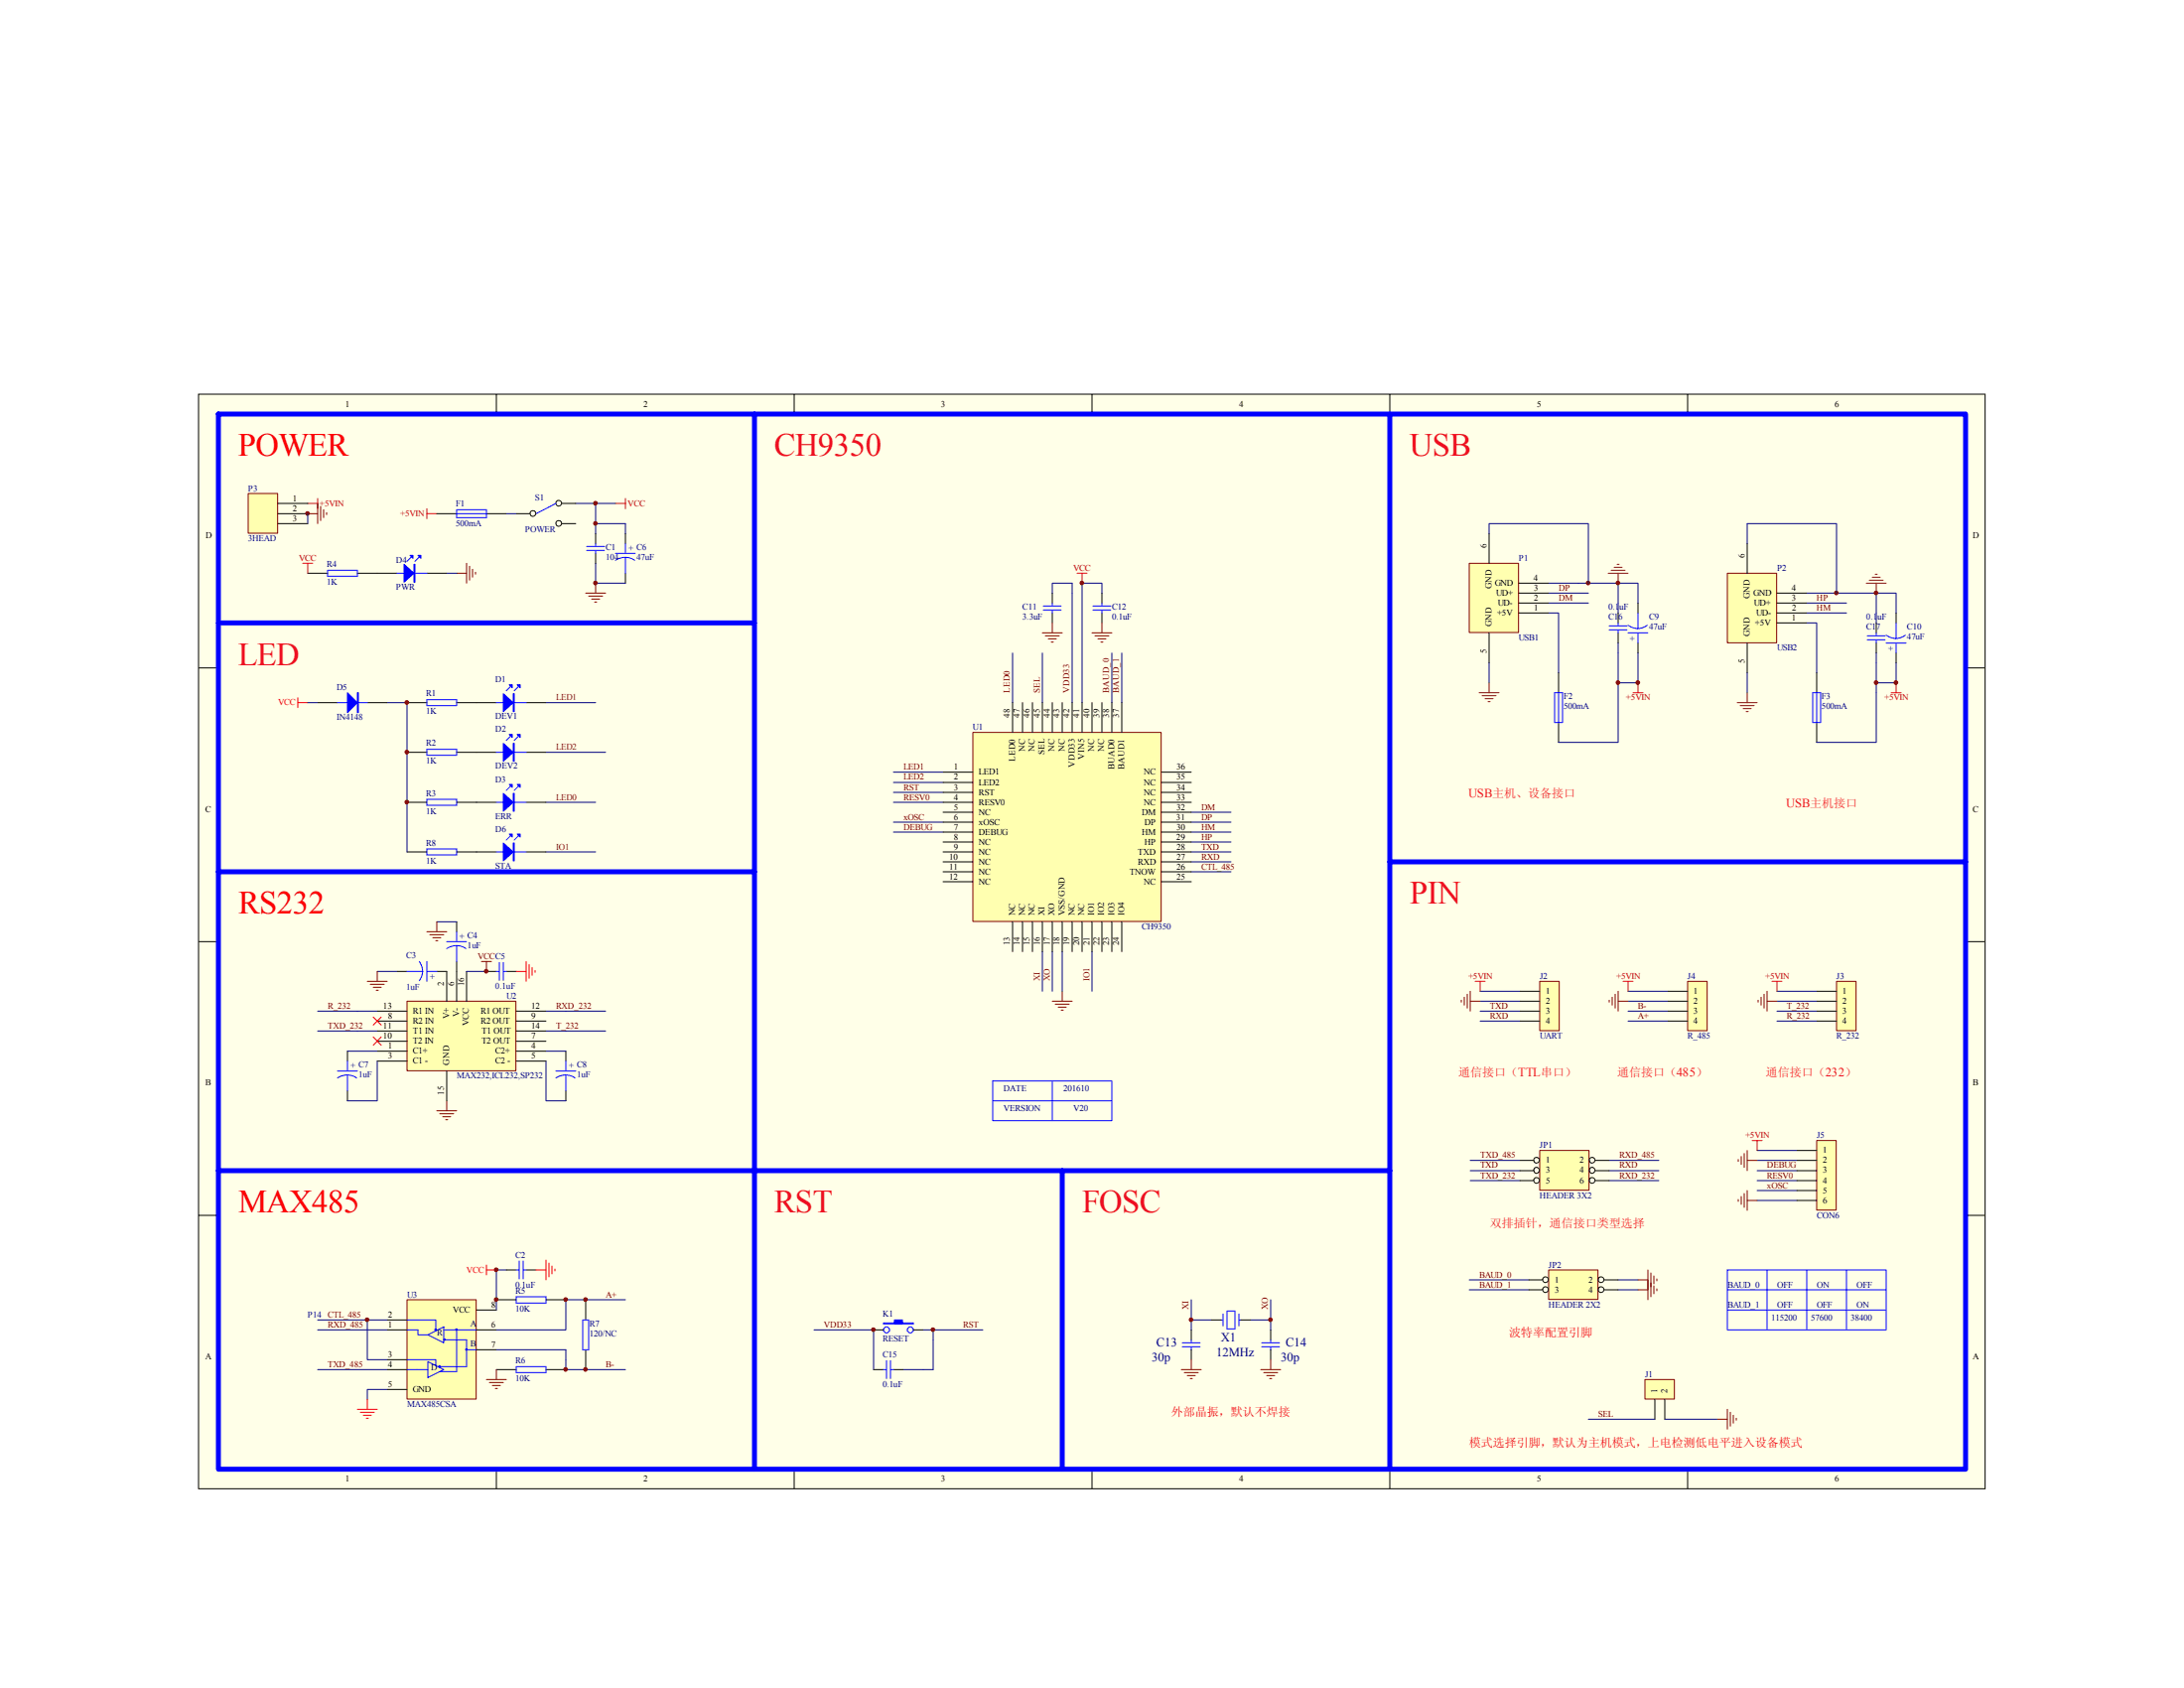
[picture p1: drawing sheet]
<svg xmlns="http://www.w3.org/2000/svg" width="279mm" height="216mm" viewBox="0 0 279 216" stroke-linecap="round" stroke-linejoin="round" font-family="sans-serif">
<path d="M25.4 50.4h228.6v140h-228.6z" fill="#ffffe8"/>
<g fill="none" stroke="#000" stroke-width=".13">
<path d="M25.4 50.4h228.6v140h-228.6zM27.9 53h223.5v134.9h-223.5zM63.5 50.4v2.6M101.6 50.4v2.6M139.7 50.4v2.6M177.8 50.4v2.6M215.9 50.4v2.6M25.4 85.4h2.5M251.5 85.4h2.5M25.4 120.4h2.5M251.5 120.4h2.5M25.4 155.4h2.5"/>
<path d="M251.5 155.4h2.5M152.4 170.1v1.3M152.4 172.6v1.3M154.9 168.8h1.3M158.7 168.8h1.3M162.6 170.1v1.3M162.6 172.6v1.3M63.5 187.9v2.6M101.6 187.9v2.6M139.7 187.9v2.6M177.8 187.9v2.6M215.9 187.9v2.6"/>
</g>
<g fill="none" stroke="#800000" stroke-width=".13">
<path d="M134.6 128.1h2.6M135 128.4h1.8M135.4 128.8h1M135.8 129.2h.2M135.9 126.8v1.3M151.1 175.2h2.6M151.5 175.6h1.8M151.9 175.9h1M152.3 176.3h.2M152.4 173.9v1.3M161.3 175.2h2.5M161.7 175.6h1.7"/>
<path d="M162.1 175.9h1M162.4 176.3h.3M162.6 173.9v1.3"/>
</g>
<g fill="none" stroke="#00f" stroke-width=".13">
<path d="M151.3 172.3h2.2M151.3 171.7h2.2M152.4 171.4v.3M152.4 172.3v.3M156.2 168.8h.3M156.5 168.1v1.5M157 167.7h1v2.3h-1zM158.5 168.1v1.5M158.5 168.8h.2M161.4 172.3h2.3M161.4 171.7h2.3M162.6 171.4v.3"/>
<path d="M162.6 172.3v.3"/>
</g>
<path d="M188 72.1h6.3v8.8h-6.3z" fill="#ffffb0"/>
<path d="M188 72.1h6.3v8.8h-6.3z" fill="none" stroke="#800000" stroke-width=".13"/>
<path d="M190.5 68.2v3.9M194.3 78.4h3.8M194.3 74.6h3.8M194.3 75.9h3.8M194.3 77.1h3.8M207 78.4v1.3M209.5 77.1v1.3M190.5 80.9v3.9M199.4 86.1v2.5M199.4 92.4v2.6M207 80.9v1.4M209.5 82.3v1.2" fill="none" stroke="#000" stroke-width=".13"/>
<path d="M198.1 74.6h8.9v3.8M198.1 75.9h5.1M198.1 77.1h5.1M207 74.6h2.5v2.5M190.5 84.8v2.5M207 87.3v7.7h-7.6M207 82.3v5M209.5 83.5v3.8h-2.5" fill="none" stroke="#000080" stroke-width=".13"/>
<path d="M205.7 73.3h2.6M206.1 72.9h1.8M206.5 72.6h1M206.9 72.2h.2M207 73.3v1.3M189.2 88.6h2.6M189.6 89h1.8M190 89.4h1M190.4 89.7h.2M190.5 87.3v1.3" fill="none" stroke="#781915" stroke-width=".13"/>
<path d="M207 79.7v.4M208.3 80a1.99 1.99 0 0 0 2.4 0M209.5 78.4v2M198.9 88.6h1v3.8h-1zM199.4 88.6v3.8M205.9 80.6h2.3M205.9 80.1h2.3M207 80.6v.3M208.3 80.9h2.5M209.5 80.9v1.4" fill="none" stroke="#00f" stroke-width=".13"/>
<path d="M221 73.4h6.3v8.8h-6.3z" fill="#ffffb0"/>
<g fill="none" stroke="#800000" stroke-width=".13">
<path d="M39.4 65.7h1.2M40.6 64.4v2.6M41 64.8v1.8M41.4 65.2v1M41.8 65.6v.2M74.9 75.9h2.6M75.3 76.2h1.8M75.7 76.6h1M76.1 77h.2M76.2 74.6v1.3M134.6 79.7v1.2M141 79.7v1.2"/>
<path d="M221 73.3h6.3v8.9h-6.3zM133.3 80.9h2.6M133.7 81.3h1.8M134.1 81.7h1M134.5 82.1h.2M139.7 80.9h2.5M140.1 81.3h1.8M140.5 81.7h1M140.8 82.1h.3"/>
</g>
<g fill="none" stroke="#000" stroke-width=".13">
<path d="M66 65.7h1.8M71.9 64.4h1.8M71.9 67h1.8M76.2 68.2v1.3M76.2 70.8v1.3M80 68.2v1.3M80 73.3v1.3M134.6 75.9v1.2M134.6 78.4v1.3M141 75.9v1.2M141 78.4v1.3M223.5 69.5v3.8"/>
<path d="M227.3 79.7h3.8M227.3 75.9h3.8M227.3 77.1h3.8M227.3 78.4h3.8M240 79.7v1.2M242.6 78.4v1.3M52.1 96.2h2.5M52.1 89.9h2.5M58.4 96.2h5.1M58.4 89.9h5.1M67.3 96.2h2.5M67.3 89.9h2.5"/>
<path d="M223.5 82.3v3.8M232.4 86.1v2.5M232.4 92.4v2.6M240 82.3v1.2M242.6 83.5v1.3M52.1 102.6h2.5M58.4 102.6h5.1M67.3 102.6h2.5M111.8 170.1h1.2M111.8 175.2h1.2M114.3 175.2h1.3M116.8 170.1h1.3"/>
<circle cx="68.2" cy="65.7" r=".37"/>
<circle cx="71.5" cy="64.4" r=".37"/>
<circle cx="71.5" cy="66.9" r=".37"/>
</g>
<g fill="none" stroke="#000080" stroke-width=".13">
<path d="M64.8 65.7h1.2M76.2 72.1v2.5h3.8M76.2 67h3.8v1.2M78.7 64.4h-2.5v3.8M137.2 74.6v15.3M138.4 74.6v15.3M198.1 78.4h1.3v7.7M223.5 69.5v-2.5h11.4v8.9M231.1 79.7h1.3v6.4M231.1 75.9h3.8M231.1 77.1h5.1M231.1 78.4h5.1"/>
<path d="M234.9 75.9h5.1v3.8M240 75.9h2.6v2.5M69.8 89.9h6.4M69.8 96.2h7.7M142.2 83.5v6.4M143.5 83.5v6.4M223.5 86.1v2.5M240 83.5v11.5h-7.6M242.6 84.8v2.5h-2.6M69.8 102.6h6.4M114.3 102.6h6.3M114.3 101.3h6.3"/>
<path d="M114.3 105.2h6.3M152.4 109h5.1M152.4 107.7h5.1M152.4 106.4h5.1M152.4 105.2h5.1M152.4 103.9h5.1M152.4 110.2h5.1M134.6 121.7v5.1M135.9 121.7v5.1M111.8 170.1v5.1M118.1 170.1h7.6M119.4 170.1v5.1h-3.8"/>
<path d="M152.4 166.2v2.6M154.9 168.8h-2.5v1.3M160 168.8h2.6v1.3M162.6 166.2v2.6"/>
</g>
<path d="M238.8 74.6h2.5M239.1 74.2h1.8M239.5 73.8h1M239.9 73.4h.3M240 74.6v1.3M222.2 89.9h2.6M222.6 90.3h1.8M223 90.6h1M223.4 91h.2M223.5 88.6v1.3" fill="none" stroke="#781915" stroke-width=".13"/>
<g fill="none" stroke="#00f" stroke-width=".13">
<path d="M71.1 64.4l-2.5 1.3M75.1 70.4h2.2M75.1 69.9h2.2M76.2 69.5v.4M76.2 70.4v.4M78.7 71.7a2.17 2.17 0 0 1 2.5 0M78.7 70.8h2.6M80 69.5v1.3M80 71.3v2M133.5 77.5h2.3M133.5 78h2.3M134.6 77.1v.4"/>
<path d="M134.6 78v.4M139.8 77.5h2.3M139.8 78h2.3M141 77.1v.4M141 78v.4M242.6 79.7v2M54.6 89.5h3.8v.8h-3.8zM54.6 95.8h3.8v.8h-3.8zM63.5 96.2h3.8M63.5 89.9h3.8M65.3 94.2l-.5 .5M65.3 87.8l-.5 .5"/>
<path d="M66.3 94.2l-.5 .5M66.3 87.8l-.5 .5M231.9 88.6h1v3.8h-1zM232.4 88.6v3.8M238.9 81.8h2.3M238.9 81.3h2.3M240 80.9v.4M240 81.8v.5M241.3 81.2a1.99 1.99 0 0 0 2.5 0M241.3 82.3h2.5M242.6 82.3v1.2M54.6 102.2h3.8v.8h-3.8z"/>
<path d="M63.5 102.6h3.8M65.3 100.6l-.5 .5M66.3 100.6l-.5 .5M113 169.2h3.8v.1h-3.8zM113 175.2h.4M113.3 169.7h.2l.3 .3v.2l-.3 .3h-.2l-.3-.3v-.2zM113.4 174v2.3M113.9 175.2h.4M113.9 174v2.3M114.4 169.3v-.5h1v.5M114.4 169.1h1M114.4 169h1"/>
<path d="M114.6 168.8v.5M114.7 168.8v.5M114.8 168.8v.5M114.9 168.8v.5M115.1 168.8v.5M115.2 168.8v.5M115.3 168.8v.5M116.1 170l.2-.3h.3l.2 .3v.2l-.2 .3h-.3l-.2-.3z"/>
</g>
<g fill="#800000" stroke="#800000" stroke-width=".13">
<path d="M234.8 75.7h.3l.1 .1-.1 .2-.2 .1-.1-.1z" fill-rule="evenodd"/>
<path d="M203 74.4h.3l.1 .1-.1 .2-.1 .1-.2-.1z" fill-rule="evenodd"/>
</g>
<g fill="#00f" stroke="#00f" stroke-width=".13">
<path d="M64.4 95.1l1.3 1.1-1.3 1.2z" fill-rule="evenodd"/>
<path d="M65.7 95.1h.1v2.3h-.1z" fill-rule="evenodd"/>
<path d="M66.2 93.9h.3v.4z" fill-rule="evenodd"/>
<path d="M65.2 93.9h.3v.4z" fill-rule="evenodd"/>
<path d="M64.4 88.7l1.3 1.2-1.3 1.1z" fill-rule="evenodd"/>
<path d="M65.7 88.7h.1v2.3h-.1z" fill-rule="evenodd"/>
<path d="M66.2 87.6h.3v.4z" fill-rule="evenodd"/>
<path d="M65.2 87.6h.3v.4z" fill-rule="evenodd"/>
<path d="M64.4 101.5l1.3 1.1-1.3 1.2z" fill-rule="evenodd"/>
<path d="M65.7 101.5h.1v2.3h-.1z" fill-rule="evenodd"/>
<path d="M66.2 100.3h.3v.4z" fill-rule="evenodd"/>
<path d="M65.2 100.3h.3v.4z" fill-rule="evenodd"/>
</g>
<path d="M27.9 53h223.6v134.9h-223.6zM96.5 53v134.9M177.8 53v134.9M27.9 79.7h68.6M27.9 111.5h68.6M177.8 110.2h73.7M27.9 149.7h149.9" fill="none" stroke="#00f" stroke-width=".63"/>
<path d="M39.4 64.4h1.2M40.6 63.8v1.3M54.6 65.1v1.2M54.6 65.7h1.3" fill="none" stroke="#bf0000" stroke-width=".13"/>
<path d="M52.1 128.1h13.9v8.8h-13.9z" fill="#ffffb0"/>
<g fill="none" stroke="#800000" stroke-width=".13">
<path d="M54.6 119.2h2.5M55 119.5h1.8M55.4 119.9h1M55.9 117.9v1.3M47 125.5h2.5M47.4 125.9h1.7M47.8 126.3h1M48.1 126.7h.3M48.3 124.2v1.3M52.1 128.1h13.9v8.8h-13.9zM55.8 120.3h.2M61.6 123h1.3"/>
<path d="M62.2 123v1.2M224.9 127.9v.3M225.3 127.6v1M225.7 127.2v1.7M226.1 126.8v2.5M226.1 128.1h1.2M55.9 142.1h2.5M56.3 142.5h1.7M56.6 142.8h1.1M57 143.2h.3M57.1 140.8v1.3"/>
</g>
<g fill="none" stroke="#000" stroke-width=".13">
<path d="M58.4 117.9v1.3M44.4 134.5v1.2M44.4 139.5v1.3M48.3 129.3h3.8M48.3 130.6h3.8M48.3 131.9h3.8M48.3 133.2h3.8M48.3 134.5h3.8M48.3 135.7h3.8M50.8 124.2h1.3M55.9 124.2h1.2v3.9M57.1 137v3.8"/>
<path d="M58.4 123v5.1M59.7 124.2v3.9M62.2 124.2h1.3M64.8 124.2h1.2M66 129.3h3.8M66 130.6h3.8M66 131.9h3.8M66 133.2h3.8M66 134.5h3.8M66 135.7h3.8M72.4 134.5v1.2M72.4 139.5v1.3"/>
</g>
<g fill="none" stroke="#000080" stroke-width=".13">
<path d="M55.9 117.9h2.5M40.6 131.9h7.7M40.6 129.3h7.7M44.4 134.5h3.9M48.3 135.7v5.1h-3.9M48.3 124.2h2.5M59.7 124.2h2.5M69.8 135.7v5.1h2.6M69.8 131.9h7.7M69.8 129.3h7.7M69.8 134.5h2.6M227.3 129.3h5.1"/>
<path d="M227.3 128.1h5.1M227.3 130.6h5.1"/>
</g>
<g fill="none" stroke="#00f" stroke-width=".13">
<path d="M58.4 119.2v1.2M43.2 137.9a2.17 2.17 0 0 1 2.4 0M43.2 137h2.5M44.4 135.7v1.3M44.4 137.5v2M52.1 124.2h2M53.6 123a1.99 1.99 0 0 1 0 2.4M54.6 124.2h1.3M54.6 123v2.5M57.1 121.3a2.17 2.17 0 0 1 2.5 0M57.1 120.4h2.6M58.4 120.9v2.1"/>
<path d="M63.5 124.2h.4M63.9 123.1v2.3M64.4 124.2h.4M64.4 123.1v2.3M71.1 137.9a2.17 2.17 0 0 1 2.5 0M71.1 137h2.6M72.4 135.7v1.3M72.4 137.5v2"/>
</g>
<path d="M66 124.2h1.3M67.3 123v2.5M67.7 123.4v1.7M68.1 123.7v1.1M68.5 124.1v.3" fill="none" stroke="#f00" stroke-width=".13"/>
<path d="M235 125.6h2.4v6.2h-2.4z" fill="#ffffb0"/>
<path d="M234.9 125.5h2.5v6.3h-2.5z" fill="none" stroke="#800000" stroke-width=".13"/>
<path d="M232.4 126.8h2.5M232.4 128.1h2.5M232.4 129.3h2.5M232.4 130.6h2.5" fill="none" stroke="#000" stroke-width=".13"/>
<path d="M227.3 126.8h5.1" fill="none" stroke="#000080" stroke-width=".13"/>
<path d="M226.7 125.5h1.3M227.3 125.5v1.3" fill="none" stroke="#bf0000" stroke-width=".13"/>
<path d="M62.2 161.8v1.3M62.2 162.4h1.3" fill="none" stroke="#f00" stroke-width=".13"/>
<path d="M52.1 166.3h8.8v12.6h-8.8z" fill="#ffffb0"/>
<path d="M205.9 127.9v.3M206.2 127.6v1M206.6 127.2v1.7M207 126.8v2.5M207 128.1h1.3M52.1 166.2h8.8v12.7h-8.8zM62.2 176.4h2.6M62.6 176.8h1.8M63 177.2h1M63.4 177.6h.2M63.5 175.2v1.2" fill="none" stroke="#800000" stroke-width=".13"/>
<g fill="none" stroke="#000" stroke-width=".13">
<path d="M49.5 168.8h2.6M49.5 173.9h2.6M49.5 175.2h2.6M49.5 170.1h2.6M49.5 177.7h2.6M61 167.6h2.5M61 170.1h2.5M61 172.6h2.5M63.5 175.2h2.5M63.5 166.2h2.5M69.8 175.2h2.6M69.8 166.2h2.6"/>
<path d="M74.9 166.2v2.6M74.9 172.6v2.6"/>
</g>
<g fill="none" stroke="#00f" stroke-width=".13">
<path d="M52.1 168.8h3.7v1.2M52.1 170.1h1.4v.6h1.2M52.1 173.9h3.7v.8M52.1 175.2h2.6M54.7 174.2l2.1 1-2.1 1zM54.7 170.7l2.1-1v2zM55.7 170h.1v.1h-.1zM56.2 174.7h.1v.1h-.1zM56.8 170.1h4.2M56.8 171.3h.1v.1h-.1zM57 171.4h2.7v3.4h-3.3M58.4 170.1v5.3h-2.1"/>
<path d="M59.7 172.6h1.3M66 174.8h3.8v.8h-3.8zM66 165.9h3.8v.8h-3.8zM74.5 168.8h.8v3.8h-.8z"/>
</g>
<g fill="#00f" stroke="#00f" stroke-width=".13">
<path d="M58.3 170h.2v.1h-.2z" fill-rule="evenodd"/>
<path d="M59.6 172.5h.1v.2h-.1z" fill-rule="evenodd"/>
</g>
<path d="M208.3 128.1h5.1M208.3 129.3h5.1M208.3 130.6h5.1M40.6 175.2h8.9M40.6 168.8h8.9M40.6 170.1h8.9M47 168.8v5.1h2.5M49.5 177.7h-2.5v1.3M63.5 166.2v1.4M63.5 172.6h8.9v2.6h7.6M80 166.2h-7.6v3.9h-8.9" fill="none" stroke="#000080" stroke-width=".13"/>
<path d="M47 179v1.3M45.7 180.3h2.6M46.1 180.6h1.8M46.5 181h1M46.9 181.4h.2" fill="none" stroke="#f00" stroke-width=".13"/>
<g fill="#800000" stroke="#800000" stroke-width=".13">
<path d="M72.2 166h.3l.1 .2-.1 .2-.2 .1-.1-.1z" fill-rule="evenodd"/>
<path d="M72.2 175h.3l.1 .1-.1 .2-.2 .1-.1-.1z" fill-rule="evenodd"/>
</g>
<path d="M215.9 125.6h2.5v6.2h-2.5z" fill="#ffffb0"/>
<path d="M215.9 125.5h2.5v6.3h-2.5zM222.4 148.3v.2M222.8 147.9v1M223.1 147.5v1.8M223.5 147.2v2.5M223.5 148.4h1.3M219.7 181.5h1.3M221 180.3v2.5M221.4 180.6v1.8M221.7 181v1M222.1 181.4v.3" fill="none" stroke="#800000" stroke-width=".13"/>
<path d="M213.4 126.8h2.5M213.4 128.1h2.5M213.4 129.3h2.5M213.4 130.6h2.5" fill="none" stroke="#000" stroke-width=".13"/>
<path d="M208.3 126.8h5.1M224.8 148.4h5.1M224.8 149.7h5.1M224.8 151h5.1M203.2 181.5h8.5M213 181.5h6.7" fill="none" stroke="#000080" stroke-width=".13"/>
<path d="M207.6 125.5h1.3M208.3 125.5v1.3" fill="none" stroke="#bf0000" stroke-width=".13"/>
<path d="M210.5 176.5h3.7v2.4h-3.7z" fill="#ffffb0"/>
<path d="M222.4 153.4v.3M222.8 153v1.1M223.1 152.7v1.7M223.5 152.3v2.5M223.5 153.5h1.3M210.4 176.4h3.8v2.5h-3.8z" fill="none" stroke="#800000" stroke-width=".13"/>
<path d="M211.7 179v2.5M213 179v2.5" fill="none" stroke="#000" stroke-width=".13"/>
<path d="M224.8 152.3h5.1M224.8 153.5h5.1M224.8 147.2h5.1" fill="none" stroke="#000080" stroke-width=".13"/>
<path d="M224.2 145.9h1.2M224.8 145.9v1.3" fill="none" stroke="#bf0000" stroke-width=".13"/>
<path d="M197 147.2h6.3v5h-6.3z" fill="#ffffb0"/>
<g fill="none" stroke="#800000" stroke-width=".13">
<path d="M58.4 73.3h1.3M59.7 72.1v2.5M60.1 72.4v1.8M60.5 72.8v1M60.8 73.2v.2M186.9 127.9v.3M187.3 127.6v1M187.7 127.2v1.7M188.1 126.8v2.5M188.1 128.1h1.3M197 147.2h6.3v5h-6.3zM209.5 165h1.3"/>
<path d="M209.5 163.7h1.3M210.8 162.4v3.8M211.2 162.8v3.1M211.6 163.2v1M211.6 164.5v1M212 163.6v.2M212 164.8v.3"/>
</g>
<g fill="none" stroke="#000" stroke-width=".13">
<path d="M39.4 73.3h2.5M45.7 73.3h5.1M54.6 73.3h2.5M194.4 148.4h1.8M194.4 149.7h1.8M194.4 151h1.8M204.1 148.4h1.8M204.1 149.7h1.8M204.1 151h1.8"/>
<circle cx="196.6" cy="149.7" r=".38"/>
<circle cx="196.6" cy="148.4" r=".37"/>
<circle cx="196.6" cy="151" r=".37"/>
<circle cx="203.7" cy="149.7" r=".38"/>
<circle cx="203.7" cy="148.4" r=".37"/>
<circle cx="203.7" cy="151" r=".37"/>
</g>
<g fill="none" stroke="#000080" stroke-width=".13">
<path d="M57.1 73.3h1.3M114.3 98.8h6.3M129.5 83.5v6.4M114.3 106.4h6.3M114.3 100.1h6.3M152.4 111.5h5.1M133.3 121.7v5.1M189.4 128.1h5M189.4 129.3h5M189.4 130.6h5M188.1 148.4h6.3M188.1 149.7h6.3"/>
<path d="M188.1 151h6.3M205.9 148.4h6.3M205.9 149.7h6.3M205.9 151h6.3M188 165h7.6M188 163.7h7.6M207 165h2.5M207 163.7h2.5"/>
</g>
<path d="M41.9 72.9h3.8v.8h-3.8zM50.8 73.3h3.8M52.6 71.3l-.5 .5M53.6 71.3l-.5 .5" fill="none" stroke="#00f" stroke-width=".13"/>
<g fill="#00f" stroke="#00f" stroke-width=".13">
<path d="M51.7 72.2l1.3 1.1-1.3 1.2z" fill-rule="evenodd"/>
<path d="M53 72.2h.1v2.3h-.1z" fill-rule="evenodd"/>
<path d="M53.5 71h.3v.4z" fill-rule="evenodd"/>
<path d="M52.5 71h.3v.4z" fill-rule="evenodd"/>
</g>
<path d="M197 125.6h2.5v6.2h-2.5z" fill="#ffffb0"/>
<path d="M197 125.5h2.5v6.3h-2.5z" fill="none" stroke="#800000" stroke-width=".13"/>
<path d="M55.9 65.7h2.5M62.2 65.7h2.6M194.4 126.8h2.6M194.4 128.1h2.6M194.4 129.3h2.6M194.4 130.6h2.6" fill="none" stroke="#000" stroke-width=".13"/>
<path d="M73.7 64.4h2.5M137.2 74.6h-2.6v1.3M138.4 74.6h2.6v1.3M190.5 68.2v-1.2h12.7v7.6M133.3 83.5v6.4M189.4 126.8h5M104.1 170.1h7.7" fill="none" stroke="#000080" stroke-width=".13"/>
<path d="M38.7 72.1h1.3M39.4 72.1v1.2M78.7 64.4h1.3M80 63.8v1.3M137.8 73.3h1.3M138.4 73.3v1.3M208.9 88.6h1.3M209.5 87.3v1.3M241.9 88.6h1.3M242.6 87.3v1.3M188.7 125.5h1.3M189.4 125.5v1.3" fill="none" stroke="#bf0000" stroke-width=".13"/>
<path d="M47.8 130.1l1 1M47.8 132.6l1 1.1M48.8 130.1l-1 1M48.8 132.6l-1 1.1" fill="none" stroke="#f00" stroke-width=".13"/>
<path d="M135.9 149.7v38.2" fill="none" stroke="#00f" stroke-width=".63"/>
<g fill="#800000" stroke="#800000" stroke-width=".13">
<path d="M239.8 75.7h.4v.1v.2l-.2 .1-.2-.1z" fill-rule="evenodd"/>
<path d="M239.8 87.1h.4v.2v.2h-.2h-.2z" fill-rule="evenodd"/>
<path d="M242.4 87.1h.3l.1 .2-.1 .2h-.2h-.1z" fill-rule="evenodd"/>
<path d="M206.8 74.4h.3l.1 .1-.1 .2-.1 .1-.2-.1z" fill-rule="evenodd"/>
<path d="M206.8 87.1h.3l.1 .2-.1 .2h-.1h-.2z" fill-rule="evenodd"/>
<path d="M209.4 87.1h.3l.1 .2-.1 .2h-.2h-.1z" fill-rule="evenodd"/>
<path d="M76 66.8h.3l.1 .1-.1 .2-.1 .1-.2-.1z" fill-rule="evenodd"/>
<path d="M76 74.4h.3l.1 .1-.1 .2-.1 .1-.2-.1z" fill-rule="evenodd"/>
<path d="M76 64.2h.3l.1 .1-.1 .2-.1 .1-.2-.1z" fill-rule="evenodd"/>
</g>
<path d="M58.4 65.2h3.8v1h-3.8zM58.4 65.7h3.8" fill="none" stroke="#00f" stroke-width=".13"/>
<path d="M31.8 63.2h3.7v5h-3.7z" fill="#ffffb0"/>
<path d="M31.7 63.1h3.8v5.1h-3.8z" fill="none" stroke="#800000" stroke-width=".13"/>
<path d="M35.6 64.4h3.8M35.6 65.7h3.8M35.6 67h3.8M40.6 89.9h2.6M47 89.9h2.5M64.8 162.4h1.2M67.3 162.4h1.3" fill="none" stroke="#000" stroke-width=".13"/>
<path d="M39.2 65.5h.3l.1 .2-.1 .1-.2 .1-.1-.1z" fill-rule="evenodd" fill="#800000" stroke="#800000" stroke-width=".13"/>
<path d="M43.2 89.9h3.8M66 162.4h.4M66.4 161.3v2.3M66.9 162.4h.4M66.9 161.3v2.3" fill="none" stroke="#00f" stroke-width=".13"/>
<path d="M38.1 89.2v1.3M38.1 89.9h1.3M68.6 162.4h1.2M69.8 161.2v2.5M70.2 161.5v1.8M70.6 161.9v1M71 162.3v.3" fill="none" stroke="#f00" stroke-width=".13"/>
<path d="M39.4 89.9h1.2M49.5 89.9h2.6v12.7M64.8 162.4h-1.3v3.8" fill="none" stroke="#000080" stroke-width=".13"/>
<g fill="#00f" stroke="#00f" stroke-width=".13">
<path d="M45.7 88.6h.1v2.5h-.1z" fill-rule="evenodd"/>
<path d="M44.4 88.6l1.3 1.3-1.3 1.2z" fill-rule="evenodd"/>
</g>
<path d="M198.2 162.5h6.2v3.7h-6.2z" fill="#ffffb0"/>
<path d="M198.1 162.4h6.3v3.8h-6.3z" fill="none" stroke="#800000" stroke-width=".13"/>
<g fill="none" stroke="#000" stroke-width=".13">
<path d="M195.6 163.7h1.8M195.6 165h1.8M205.2 163.7h1.8M205.2 165h1.8"/>
<circle cx="197.7" cy="164.9" r=".37"/>
<circle cx="197.7" cy="163.7" r=".37"/>
<circle cx="204.8" cy="164.9" r=".37"/>
<circle cx="204.8" cy="163.7" r=".37"/>
</g>
<g fill="#800000" stroke="#800000" stroke-width=".13">
<path d="M51.9 96h.3l.1 .2-.1 .2h-.2h-.1z" fill-rule="evenodd"/>
<path d="M51.9 89.7h.3l.1 .1-.1 .2-.2 .1-.1-.1z" fill-rule="evenodd"/>
<path d="M62 124.1h.4v.1v.2l-.2 .1-.2-.1z" fill-rule="evenodd"/>
<path d="M162.4 168.6h.3l.1 .2-.1 .2h-.2h-.1z" fill-rule="evenodd"/>
<path d="M152.2 168.6h.3l.1 .2-.1 .2h-.1h-.2z" fill-rule="evenodd"/>
<path d="M111.6 169.9h.3l.1 .2-.1 .1-.2 .1-.1-.1z" fill-rule="evenodd"/>
<path d="M119.2 169.9h.3l.1 .2-.1 .1-.2 .1-.1-.1z" fill-rule="evenodd"/>
</g>
<path d="M232.5 145.9h2.4v8.9h-2.4z" fill="#ffffb0"/>
<path d="M232.4 145.9h2.5v8.9h-2.5z" fill="none" stroke="#800000" stroke-width=".13"/>
<path d="M229.9 147.2h2.5M229.9 148.4h2.5M229.9 149.7h2.5M229.9 151h2.5M229.9 152.3h2.5M229.9 153.5h2.5" fill="none" stroke="#000" stroke-width=".13"/>
<path d="M221 162.4h20.3v7.7h-20.3zM221 165h20.3M221 167.6h20.3M226.1 162.4v7.7M231.1 162.4v7.7M236.2 162.4v7.7" fill="none" stroke="#00f" stroke-width=".13"/>
<g fill="#800000" stroke="#800000" stroke-width=".13">
<path d="M63.3 162.2h.3l.1 .2-.1 .2h-.1h-.2z" fill-rule="evenodd"/>
<path d="M46.8 168.6h.3l.1 .2-.1 .2h-.2h-.1z" fill-rule="evenodd"/>
<path d="M63.3 166h.3l.1 .2-.1 .2-.1 .1-.2-.1z" fill-rule="evenodd"/>
<path d="M74.7 166h.4v.2v.2l-.2 .1-.2-.1z" fill-rule="evenodd"/>
<path d="M74.7 175h.4v.1v.2l-.2 .1-.2-.1z" fill-rule="evenodd"/>
</g>
<path d="M39.4 65.7v1.3" fill="none" stroke="#000080" stroke-width=".13"/>
<path d="M124.5 93.7h24v24.2h-24z" fill="#ffffb0"/>
<path d="M124.5 93.7h24v24.2h-24z" fill="none" stroke="#800000" stroke-width=".13"/>
<g fill="none" stroke="#000" stroke-width=".13">
<path d="M120.6 98.8h3.9M129.5 89.9v3.8M130.8 89.9v3.8M132.1 89.9v3.8M133.3 89.9v3.8M134.6 89.9v3.8M135.9 89.9v3.8M137.2 89.9v3.8M138.4 89.9v3.8M139.7 89.9v3.8M141 89.9v3.8M142.2 89.9v3.8"/>
<path d="M143.5 89.9v3.8M148.6 98.8h3.8M52.1 109h2.5M58.4 109h5.1M67.3 109h2.5M120.6 100.1h3.9M120.6 101.3h3.9M120.6 102.6h3.9M120.6 105.2h3.9M120.6 106.4h3.9M120.6 111.5h3.9M120.6 110.2h3.9"/>
<path d="M120.6 109h3.9M120.6 107.7h3.9M120.6 103.9h3.9M120.6 112.8h3.9M129.5 117.9v3.8M130.8 117.9v3.8M132.1 117.9v3.8M133.3 117.9v3.8M134.6 117.9v3.8M135.9 117.9v3.8M137.2 117.9v3.8M138.4 117.9v3.8"/>
<path d="M139.7 117.9v3.8M141 117.9v3.8M142.2 117.9v3.8M143.5 117.9v3.8M148.6 100.1h3.8M148.6 101.3h3.8M148.6 102.6h3.8M148.6 105.2h3.8M148.6 106.4h3.8M148.6 111.5h3.8M148.6 110.2h3.8M148.6 109h3.8"/>
<path d="M148.6 107.7h3.8M148.6 103.9h3.8M148.6 112.8h3.8"/>
</g>
<g fill="#800000" stroke="#800000" stroke-width=".13">
<path d="M138.2 74.4h.4v.1v.2l-.2 .1-.2-.1z" fill-rule="evenodd"/>
<path d="M51.9 102.4h.3l.1 .2-.1 .1-.2 .1-.1-.1z" fill-rule="evenodd"/>
</g>
<path d="M54.6 108.6h3.8v.7h-3.8zM63.5 109h3.8M65.3 106.9l-.5 .5M66.3 106.9l-.5 .5M127 138.3h15.2v5h-15.2zM134.6 138.3v5M127 140.8h15.2" fill="none" stroke="#00f" stroke-width=".13"/>
<g fill="#00f" stroke="#00f" stroke-width=".13">
<path d="M64.4 107.8l1.3 1.2-1.3 1.1z" fill-rule="evenodd"/>
<path d="M65.7 107.8h.1v2.3h-.1z" fill-rule="evenodd"/>
<path d="M66.2 106.7h.3v.4z" fill-rule="evenodd"/>
<path d="M65.2 106.7h.3v.4z" fill-rule="evenodd"/>
</g>
<path d="M52.1 102.6v6.4M69.8 109h6.4M139.7 121.7v5.1" fill="none" stroke="#000080" stroke-width=".13"/>
<g font-size="4.1" fill="#f00">
<text x="30.5" y="58.3">POWER</text>
<text x="30.5" y="116.9">RS232</text>
<text x="30.5" y="155.1">MAX485</text>
</g>
<g font-size="4.1" fill="#ed0e22">
<text x="99.1" y="58.3">CH9350</text>
<text x="180.3" y="58.3">USB</text>
<text x="30.5" y="85">LED</text>
<text x="180.3" y="115.6">PIN</text>
<text x="99.1" y="155.1">RST</text>
<text x="138.4" y="155.1">FOSC</text>
</g>
<g font-size="1.6" fill="#ed0e22">
<text x="187.8" y="102">USB主机、设备接口</text>
<text x="228.5" y="103.3">USB主机接口</text>
</g>
<g font-size="1.6" fill="#000080">
<text x="148" y="172.3">C13</text>
<text x="155.6" y="173.5">12MHz</text>
<text x="156.2" y="171.6">X1</text>
<text x="164.5" y="172.3">C14</text>
<text x="147.3" y="174.2">30p</text>
<text x="163.8" y="174.2">30p</text>
</g>
<g font-size="1.5" fill="#ed0e22">
<text x="186.6" y="137.6">通信接口（TTL串口）</text>
<text x="206.9" y="137.6">通信接口（485）</text>
<text x="225.9" y="137.6">通信接口（232）</text>
<text x="190.6" y="157">双排插针，通信接口类型选择</text>
</g>
<g font-size="1.5" fill="#f00">
<text x="193" y="171">波特率配置引脚</text>
<text x="149.9" y="181.1">外部晶振，默认不焊接</text>
<text x="188" y="185">模式选择引脚，默认为主机模式，上电检测低电平进入设备模式</text>
</g>
<g font-size="1.1">
<text x="44.2" y="52">1</text>
<text x="82.3" y="52">2</text>
<text x="120.4" y="52">3</text>
<text x="158.5" y="52">4</text>
<text x="196.6" y="52">5</text>
<text x="234.7" y="52">6</text>
<text x="37.5" y="64.1">1</text>
<text x="37.5" y="65.4">2</text>
<text x="26.3" y="68.8">D</text>
<text x="37.5" y="66.7">3</text>
<text x="190.2" y="70.1" transform="rotate(-90 190.2 70.1)">6</text>
<text x="223.2" y="71.4" transform="rotate(-90 223.2 71.4)">6</text>
<text x="252.3" y="68.8">D</text>
<text x="190.8" y="75.4" transform="rotate(-90 190.8 75.4)">GND</text>
<text x="191.3" y="74.9">GND</text>
<text x="191.4" y="76.2">UD+</text>
<text x="191.6" y="77.5">UD-</text>
<text x="196.2" y="74.3">4</text>
<text x="196.2" y="75.6">3</text>
<text x="196.2" y="76.8">2</text>
<text x="223.8" y="76.6" transform="rotate(-90 223.8 76.6)">GND</text>
<text x="224.3" y="76.2">GND</text>
<text x="224.4" y="77.5">UD+</text>
<text x="229.2" y="75.6">4</text>
<text x="229.2" y="76.8">3</text>
<text x="190.2" y="83.5" transform="rotate(-90 190.2 83.5)">5</text>
<text x="190.8" y="80.2" transform="rotate(-90 190.8 80.2)">GND</text>
<text x="191.5" y="78.7">+5V</text>
<text x="196.2" y="78.1">1</text>
<text x="223.8" y="81.4" transform="rotate(-90 223.8 81.4)">GND</text>
<text x="224.5" y="80">+5V</text>
<text x="224.7" y="78.7">UD-</text>
<text x="229.2" y="79.4">1</text>
<text x="229.2" y="78.1">2</text>
<text x="223.2" y="84.8" transform="rotate(-90 223.2 84.8)">5</text>
<text x="129.2" y="91.8" transform="rotate(-90 129.2 91.8)">48</text>
<text x="130.5" y="91.8" transform="rotate(-90 130.5 91.8)">47</text>
<text x="131.7" y="91.8" transform="rotate(-90 131.7 91.8)">46</text>
<text x="133" y="91.8" transform="rotate(-90 133 91.8)">45</text>
<text x="134.3" y="91.8" transform="rotate(-90 134.3 91.8)">44</text>
<text x="135.6" y="91.8" transform="rotate(-90 135.6 91.8)">43</text>
<text x="136.8" y="91.8" transform="rotate(-90 136.8 91.8)">42</text>
<text x="138.1" y="91.8" transform="rotate(-90 138.1 91.8)">41</text>
<text x="139.4" y="91.8" transform="rotate(-90 139.4 91.8)">40</text>
<text x="140.6" y="91.8" transform="rotate(-90 140.6 91.8)">39</text>
<text x="141.9" y="91.8" transform="rotate(-90 141.9 91.8)">38</text>
<text x="143.2" y="91.8" transform="rotate(-90 143.2 91.8)">37</text>
<text x="122" y="98.5">1</text>
<text x="122" y="99.7">2</text>
<text x="122" y="101">3</text>
<text x="125.2" y="99.1">LED1</text>
<text x="125.2" y="100.4">LED2</text>
<text x="125.2" y="101.7">RST</text>
<text x="129.8" y="97.4" transform="rotate(-90 129.8 97.4)">LED0</text>
<text x="131.1" y="96.1" transform="rotate(-90 131.1 96.1)">NC</text>
<text x="132.4" y="96.1" transform="rotate(-90 132.4 96.1)">NC</text>
<text x="133.6" y="96.5" transform="rotate(-90 133.6 96.5)">SEL</text>
<text x="134.9" y="96.1" transform="rotate(-90 134.9 96.1)">NC</text>
<text x="136.2" y="96.1" transform="rotate(-90 136.2 96.1)">NC</text>
<text x="137.5" y="98.1" transform="rotate(-90 137.5 98.1)">VDD33</text>
<text x="138.7" y="97.1" transform="rotate(-90 138.7 97.1)">VIN5</text>
<text x="140" y="96.1" transform="rotate(-90 140 96.1)">NC</text>
<text x="141.3" y="96.1" transform="rotate(-90 141.3 96.1)">NC</text>
<text x="142.5" y="98.4" transform="rotate(-90 142.5 98.4)">BUAD0</text>
<text x="143.8" y="98.4" transform="rotate(-90 143.8 98.4)">BAUD1</text>
<text x="146.3" y="101.7">NC</text>
<text x="146.3" y="100.4">NC</text>
<text x="146.3" y="99.1">NC</text>
<text x="150.5" y="101">34</text>
<text x="150.5" y="99.7">35</text>
<text x="150.5" y="98.5">36</text>
<text x="26.3" y="103.8">C</text>
<text x="122" y="102.3">4</text>
<text x="122" y="104.9">6</text>
<text x="122" y="106.1">7</text>
<text x="122" y="103.6">5</text>
<text x="122" y="107.4">8</text>
<text x="125.2" y="103">RESV0</text>
<text x="125.2" y="105.5">xOSC</text>
<text x="125.2" y="106.8">DEBUG</text>
<text x="125.2" y="104.2">NC</text>
<text x="146" y="106.8">HM</text>
<text x="146" y="104.2">DM</text>
<text x="146.3" y="103">NC</text>
<text x="146.4" y="105.5">DP</text>
<text x="150.5" y="107.4">29</text>
<text x="150.5" y="104.9">31</text>
<text x="150.5" y="106.1">30</text>
<text x="150.5" y="103.6">32</text>
<text x="150.5" y="102.3">33</text>
<text x="252.3" y="103.8">C</text>
<text x="121.4" y="109.9">10</text>
<text x="121.4" y="111.2">11</text>
<text x="121.4" y="112.5">12</text>
<text x="122" y="108.7">9</text>
<text x="125.2" y="108">NC</text>
<text x="125.2" y="109.3">NC</text>
<text x="125.2" y="110.6">NC</text>
<text x="125.2" y="111.8">NC</text>
<text x="125.2" y="113.1">NC</text>
<text x="144.5" y="111.8">TNOW</text>
<text x="145.5" y="110.6">RXD</text>
<text x="145.5" y="109.3">TXD</text>
<text x="146.3" y="113.1">NC</text>
<text x="146.4" y="108">HP</text>
<text x="150.5" y="111.2">26</text>
<text x="150.5" y="109.9">27</text>
<text x="150.5" y="108.7">28</text>
<text x="150.5" y="112.5">25</text>
<text x="129.8" y="117.1" transform="rotate(-90 129.8 117.1)">NC</text>
<text x="131.1" y="117.1" transform="rotate(-90 131.1 117.1)">NC</text>
<text x="132.4" y="117.1" transform="rotate(-90 132.4 117.1)">NC</text>
<text x="133.6" y="117.1" transform="rotate(-90 133.6 117.1)">XI</text>
<text x="134.9" y="117.1" transform="rotate(-90 134.9 117.1)">XO</text>
<text x="136.2" y="117.1" transform="rotate(-90 136.2 117.1)">VSS/GND</text>
<text x="137.5" y="117.1" transform="rotate(-90 137.5 117.1)">NC</text>
<text x="138.7" y="117.1" transform="rotate(-90 138.7 117.1)">NC</text>
<text x="140" y="117.1" transform="rotate(-90 140 117.1)">IO1</text>
<text x="141.3" y="117.1" transform="rotate(-90 141.3 117.1)">IO2</text>
<text x="142.5" y="117.1" transform="rotate(-90 142.5 117.1)">IO3</text>
<text x="143.8" y="117.1" transform="rotate(-90 143.8 117.1)">IO4</text>
<text x="129.2" y="120.9" transform="rotate(-90 129.2 120.9)">13</text>
<text x="130.5" y="120.9" transform="rotate(-90 130.5 120.9)">14</text>
<text x="131.7" y="120.9" transform="rotate(-90 131.7 120.9)">15</text>
<text x="133" y="120.9" transform="rotate(-90 133 120.9)">16</text>
<text x="134.3" y="120.9" transform="rotate(-90 134.3 120.9)">17</text>
<text x="135.6" y="120.9" transform="rotate(-90 135.6 120.9)">18</text>
<text x="136.8" y="120.9" transform="rotate(-90 136.8 120.9)">19</text>
<text x="138.1" y="120.9" transform="rotate(-90 138.1 120.9)">20</text>
<text x="139.4" y="120.9" transform="rotate(-90 139.4 120.9)">21</text>
<text x="140.6" y="120.9" transform="rotate(-90 140.6 120.9)">22</text>
<text x="141.9" y="120.9" transform="rotate(-90 141.9 120.9)">23</text>
<text x="143.2" y="120.9" transform="rotate(-90 143.2 120.9)">24</text>
<text x="49" y="129">13</text>
<text x="49" y="131.6">11</text>
<text x="49.7" y="130.3">8</text>
<text x="52.8" y="129.7">R1 IN</text>
<text x="52.8" y="130.9">R2 IN</text>
<text x="56.8" y="126.2" transform="rotate(-90 56.8 126.2)">2</text>
<text x="57.4" y="130.3" transform="rotate(-90 57.4 130.3)">V+</text>
<text x="58.1" y="126.2" transform="rotate(-90 58.1 126.2)">6</text>
<text x="58.7" y="130.1" transform="rotate(-90 58.7 130.1)">V-</text>
<text x="59.4" y="126.2" transform="rotate(-90 59.4 126.2)">16</text>
<text x="60" y="131.2" transform="rotate(-90 60 131.2)">VCC</text>
<text x="61.5" y="129.7">R1 OUT</text>
<text x="61.5" y="130.9">R2 OUT</text>
<text x="67.9" y="129">12</text>
<text x="67.9" y="130.3">9</text>
<text x="67.9" y="131.6">14</text>
<text x="197.7" y="127.1">1</text>
<text x="197.7" y="128.4">2</text>
<text x="197.7" y="129.7">3</text>
<text x="197.7" y="130.9">4</text>
<text x="216.7" y="127.1">1</text>
<text x="216.7" y="128.4">2</text>
<text x="216.7" y="129.7">3</text>
<text x="216.7" y="130.9">4</text>
<text x="235.7" y="127.1">1</text>
<text x="235.7" y="128.4">2</text>
<text x="235.7" y="129.7">3</text>
<text x="235.7" y="130.9">4</text>
<text x="49" y="132.8">10</text>
<text x="49.7" y="134.2">1</text>
<text x="49.7" y="135.4">3</text>
<text x="52.8" y="132.2">T1 IN</text>
<text x="52.8" y="133.5">T2 IN</text>
<text x="52.8" y="134.8">C1+</text>
<text x="52.8" y="136.1">C1 -</text>
<text x="57.4" y="136.2" transform="rotate(-90 57.4 136.2)">GND</text>
<text x="61.6" y="132.2">T1 OUT</text>
<text x="61.6" y="133.5">T2 OUT</text>
<text x="63.4" y="134.8">C2+</text>
<text x="63.4" y="136.1">C2 -</text>
<text x="67.9" y="132.8">7</text>
<text x="67.9" y="134.2">4</text>
<text x="67.9" y="135.4">5</text>
<text x="26.3" y="138.9">B</text>
<text x="56.8" y="140" transform="rotate(-90 56.8 140)">15</text>
<text x="252.3" y="138.9">B</text>
<text x="197.7" y="148.8">1</text>
<text x="202.1" y="148.8">2</text>
<text x="233.2" y="147.5">1</text>
<text x="233.2" y="148.8">2</text>
<text x="197.7" y="150">3</text>
<text x="197.7" y="151.3">5</text>
<text x="202.1" y="150">4</text>
<text x="202.1" y="151.3">6</text>
<text x="233.2" y="150">3</text>
<text x="233.2" y="151.3">4</text>
<text x="233.2" y="152.6">5</text>
<text x="233.2" y="153.9">6</text>
<text x="57.9" y="167.9">VCC</text>
<text x="62.9" y="167.2">8</text>
<text x="198.9" y="164">1</text>
<text x="198.9" y="165.3">3</text>
<text x="203.2" y="164">2</text>
<text x="203.2" y="165.3">4</text>
<text x="26.3" y="173.9">A</text>
<text x="49.7" y="168.5">2</text>
<text x="49.7" y="173.6">3</text>
<text x="49.7" y="169.8">1</text>
<text x="62.9" y="169.8">6</text>
<text x="62.9" y="172.3">7</text>
<text x="252.3" y="173.9">A</text>
<text x="49.7" y="174.9">4</text>
<text x="49.7" y="177.4">5</text>
<text x="52.8" y="178.1">GND</text>
<text x="212" y="178.2" transform="rotate(-90 212 178.2)">1</text>
<text x="213.3" y="178.2" transform="rotate(-90 213.3 178.2)">2</text>
<text x="44.2" y="189.5">1</text>
<text x="82.3" y="189.5">2</text>
<text x="120.4" y="189.5">3</text>
<text x="158.5" y="189.5">4</text>
<text x="196.6" y="189.5">5</text>
<text x="234.7" y="189.5">6</text>
</g>
<g font-size="1.1" fill="#000080">
<text x="31.7" y="62.8">P3</text>
<text x="58.3" y="64.7">F1</text>
<text x="68.5" y="64">S1</text>
<text x="31.7" y="69.2">3HEAD</text>
<text x="58.3" y="67.3">500mA</text>
<text x="67.2" y="68.1">POWER</text>
<text x="77.5" y="70.4">C1</text>
<text x="77.5" y="71.6">104</text>
<text x="80.4" y="70.5">+ C6</text>
<text x="81.4" y="71.6">47uF</text>
<text x="194.3" y="71.8">P1</text>
<text x="41.8" y="72.5">R4</text>
<text x="41.8" y="74.8">1K</text>
<text x="50.7" y="72">D4</text>
<text x="50.7" y="75.4">PWR</text>
<text x="130.8" y="78">C11</text>
<text x="142.2" y="78">C12</text>
<text x="205.7" y="78">0.1uF</text>
<text x="227.3" y="73">P2</text>
<text x="130.8" y="79.2">3.3uF</text>
<text x="142.2" y="79.2">0.1uF</text>
<text x="194.3" y="81.9">USB1</text>
<text x="205.7" y="79.2">C16</text>
<text x="209.2" y="81.2" transform="rotate(-180 209.2 81.2)">+</text>
<text x="210.9" y="79.2">C9</text>
<text x="210.9" y="80.5">47uF</text>
<text x="227.3" y="83.2">USB2</text>
<text x="238.8" y="80.5">C17</text>
<text x="238.8" y="79.2">0.1uF</text>
<text x="242.2" y="82.5" transform="rotate(-180 242.2 82.5)">+</text>
<text x="244" y="80.5">C10</text>
<text x="244" y="81.8">47uF</text>
<text x="43.1" y="88.3">D5</text>
<text x="54.5" y="89.1">R1</text>
<text x="63.4" y="87.3">D1</text>
<text x="200" y="89.5">F2</text>
<text x="233" y="89.5">F3</text>
<text x="43.1" y="92.1">IN4148</text>
<text x="54.5" y="95.4">R2</text>
<text x="54.5" y="91.4">1K</text>
<text x="63.4" y="93.6">D2</text>
<text x="63.4" y="92">DEV1</text>
<text x="124.5" y="93.4">U1</text>
<text x="200" y="90.7">500mA</text>
<text x="233" y="90.7">500mA</text>
<text x="54.5" y="97.7">1K</text>
<text x="54.5" y="101.8">R3</text>
<text x="63.4" y="98.3">DEV2</text>
<text x="63.4" y="100">D3</text>
<text x="54.5" y="104.1">1K</text>
<text x="63.4" y="104.7">ERR</text>
<text x="63.4" y="106.4">D6</text>
<text x="54.5" y="108.2">R8</text>
<text x="54.5" y="110.4">1K</text>
<text x="63.4" y="111.1">STA</text>
<text x="146" y="118.9">CH9350</text>
<text x="51.9" y="122.6">C3</text>
<text x="54.9" y="124.6" transform="rotate(90 54.9 124.6)">+</text>
<text x="58.8" y="120.1">+ C4</text>
<text x="59.8" y="121.3">1uF</text>
<text x="197" y="125.2">J2</text>
<text x="215.9" y="125.2">J4</text>
<text x="234.9" y="125.2">J3</text>
<text x="51.9" y="126.6">1uF</text>
<text x="63.4" y="126.5">0.1uF</text>
<text x="64.8" y="127.8">U2</text>
<text x="44.8" y="136.7">+ C7</text>
<text x="45.8" y="137.8">1uF</text>
<text x="58.4" y="138">MAX232,ICL232,SP232</text>
<text x="72.8" y="136.7">+ C8</text>
<text x="73.8" y="137.8">1uF</text>
<text x="197" y="132.8">UART</text>
<text x="215.9" y="132.8">R_485</text>
<text x="234.9" y="132.8">R_232</text>
<text x="128.4" y="139.6">DATE</text>
<text x="128.4" y="142.2">VERSION</text>
<text x="136" y="139.6">201610</text>
<text x="137.3" y="142.2">V20</text>
<text x="197" y="146.9">JP1</text>
<text x="232.4" y="145.6">J5</text>
<text x="197" y="153.2">HEADER 3X2</text>
<text x="232.4" y="155.8">CON6</text>
<text x="65.9" y="160.9">C2</text>
<text x="52.1" y="165.9">U3</text>
<text x="65.9" y="165.4">R5</text>
<text x="65.9" y="167.8">10K</text>
<text x="65.9" y="164.7">0.1uF</text>
<text x="198.1" y="162.1">JP2</text>
<text x="198.1" y="167.2">HEADER 2X2</text>
<text x="221" y="164.7">BAUD_0</text>
<text x="221" y="167.2">BAUD_1</text>
<text x="227.3" y="164.7">OFF</text>
<text x="227.3" y="167.2">OFF</text>
<text x="232.4" y="167.2">OFF</text>
<text x="232.4" y="164.7">ON</text>
<text x="237.5" y="164.7">OFF</text>
<text x="237.5" y="167.2">ON</text>
<text x="39.4" y="168.5">P14 CTL_485</text>
<text x="55.9" y="170.8">R</text>
<text x="60.2" y="169.7">A</text>
<text x="60.2" y="172.2">B</text>
<text x="75.4" y="169.7">R7</text>
<text x="75.4" y="170.9">120/NC</text>
<text x="112.9" y="168.4">K1</text>
<text x="112.9" y="171.6">RESET</text>
<text x="112.9" y="173.6">C15</text>
<text x="226.6" y="168.9">115200</text>
<text x="231.6" y="168.9">57600</text>
<text x="236.7" y="168.9">38400</text>
<text x="52.1" y="180">MAX485CSA</text>
<text x="55.1" y="175.3">D</text>
<text x="65.9" y="174.4">R6</text>
<text x="65.9" y="176.7">10K</text>
<text x="112.9" y="177.4">0.1uF</text>
<text x="210.4" y="176.1">J1</text>
</g>
<g font-size="1.1" fill="#bf0000">
<text x="40.9" y="64.7">+5VIN</text>
<text x="80.3" y="64.7">VCC</text>
<text x="38.2" y="71.8">VCC</text>
<text x="51.2" y="66">+5VIN</text>
<text x="137.3" y="73">VCC</text>
<text x="208" y="89.6">+5VIN</text>
<text x="241" y="89.6">+5VIN</text>
<text x="187.8" y="125.2">+5VIN</text>
<text x="206.8" y="125.2">+5VIN</text>
<text x="225.8" y="125.2">+5VIN</text>
<text x="223.3" y="145.6">+5VIN</text>
</g>
<g font-size="1.1" fill="#800000">
<text x="199.4" y="75.6">DP</text>
<text x="199.4" y="76.8">DM</text>
<text x="232.4" y="76.8">HP</text>
<text x="232.4" y="78.1">HM</text>
<text x="129.2" y="88.6" transform="rotate(-90 129.2 88.6)">LED0</text>
<text x="133" y="88.6" transform="rotate(-90 133 88.6)">SEL</text>
<text x="136.8" y="88.6" transform="rotate(-90 136.8 88.6)">VDD33</text>
<text x="141.9" y="88.6" transform="rotate(-90 141.9 88.6)">BAUD_0</text>
<text x="143.2" y="88.6" transform="rotate(-90 143.2 88.6)">BAUD_1</text>
<text x="115.6" y="101">RST</text>
<text x="115.6" y="99.7">LED2</text>
<text x="115.6" y="98.5">LED1</text>
<text x="115.6" y="104.9">xOSC</text>
<text x="115.6" y="102.3">RESV0</text>
<text x="115.6" y="106.1">DEBUG</text>
<text x="153.7" y="103.6">DM</text>
<text x="153.7" y="104.9">DP</text>
<text x="153.7" y="106.1">HM</text>
<text x="153.7" y="107.4">HP</text>
<text x="153.7" y="108.7">TXD</text>
<text x="153.7" y="109.9">RXD</text>
<text x="153.7" y="111.2">CTL_485</text>
<text x="61.1" y="122.7">VCCC5</text>
<text x="133" y="125.5" transform="rotate(-90 133 125.5)">XI</text>
<text x="134.3" y="125.5" transform="rotate(-90 134.3 125.5)">XO</text>
<text x="139.4" y="125.5" transform="rotate(-90 139.4 125.5)">IO1</text>
<text x="41.9" y="129">R_232</text>
<text x="41.9" y="131.6">TXD_232</text>
<text x="71.1" y="129">RXD_232</text>
<text x="71.1" y="131.6">T_232</text>
<text x="190.6" y="129">TXD</text>
<text x="190.6" y="130.3">RXD</text>
<text x="209.5" y="130.3">A+</text>
<text x="209.5" y="129">B-</text>
<text x="228.6" y="129">T_232</text>
<text x="228.6" y="130.3">R_232</text>
<text x="189.4" y="149.4">TXD</text>
<text x="189.4" y="148.1">TXD_485</text>
<text x="207.1" y="149.4">RXD</text>
<text x="207.1" y="148.1">RXD_485</text>
<text x="226.1" y="149.4">DEBUG</text>
<text x="189.4" y="150.7">TXD_232</text>
<text x="207.1" y="150.7">RXD_232</text>
<text x="226.1" y="150.7">RESV0</text>
<text x="226.1" y="152">xOSC</text>
<text x="77.5" y="165.9">A+</text>
<text x="152.1" y="167.6" transform="rotate(-90 152.1 167.6)">XI</text>
<text x="162.2" y="167.6" transform="rotate(-90 162.2 167.6)">XO</text>
<text x="189.2" y="164.7">BAUD_1</text>
<text x="189.2" y="163.4">BAUD_0</text>
<text x="41.9" y="169.8">RXD_485</text>
<text x="105.4" y="169.8">VDD33</text>
<text x="123.2" y="169.8">RST</text>
<text x="41.9" y="174.9">TXD_485</text>
<text x="77.5" y="174.9">B-</text>
<text x="204.5" y="181.2">SEL</text>
</g>
<g font-size="1.1" fill="#781915">
<text x="71.1" y="89.6">LED1</text>
<text x="71.1" y="95.9">LED2</text>
<text x="71.1" y="102.3">LED0</text>
<text x="71.1" y="108.7">IO1</text>
</g>
<g font-size="1.1" fill="#f00">
<text x="35.6" y="90.2">VCC</text>
<text x="59.7" y="162.8">VCC</text>
</g>
</svg>
